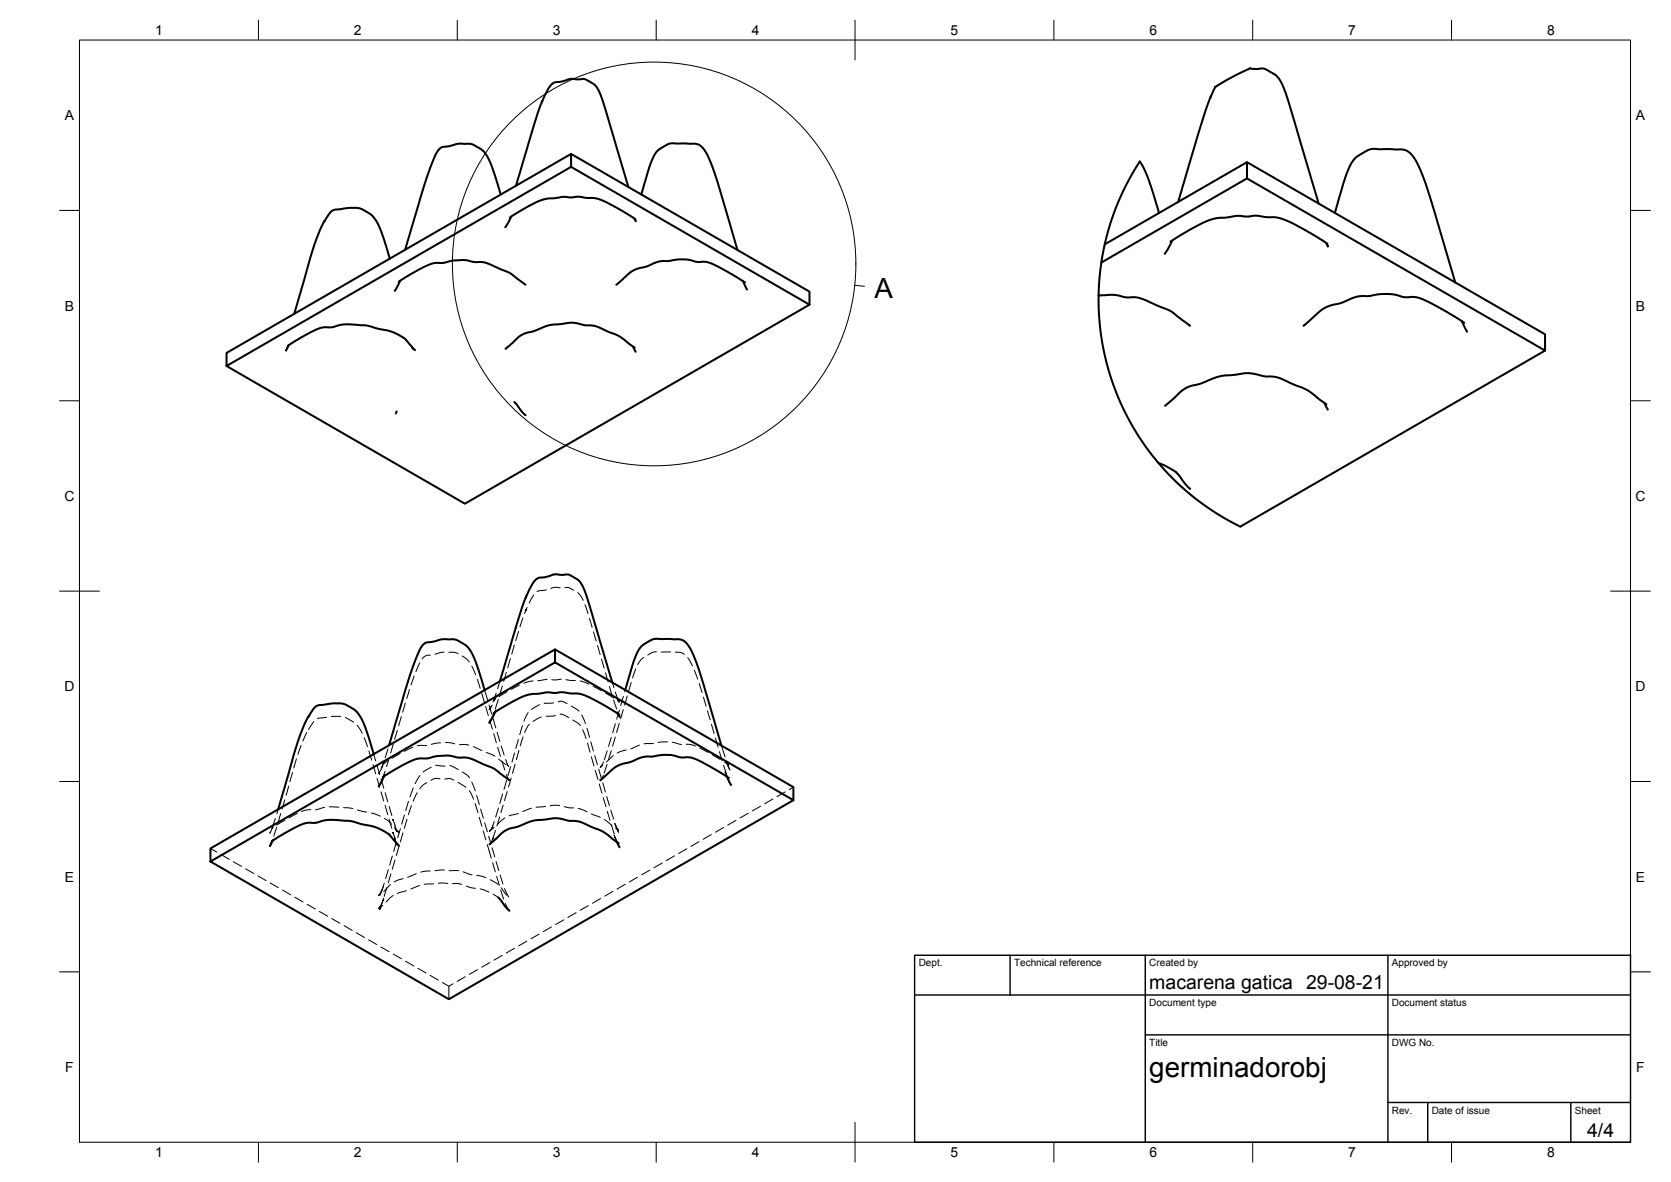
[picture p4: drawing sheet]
<svg xmlns="http://www.w3.org/2000/svg" width="420mm" height="297mm" viewBox="0 0 420 297" stroke-linecap="round" stroke-linejoin="round" font-family="sans-serif">
<!-- layer: Visible -->
<g fill="none" stroke="#000" stroke-width=".51">
<path d="M136.2 25.7l1.8-3.7 .7-.8 .9-.5 1.3-.1 2.5-.8h3.4l.8 .3 1.9 1.2 1.1 1.6 1 2.6 6.4 21.5M136.4 25.4l-2.4 6.8-4.3 14.5M143.6 38.7l59.9 34.6v3.3M304.3 24.6l1.3-2.8 4.6-2.6 4.1-2 3.7 .1 2.9 1.7 1.3 1.8 1.4 3.5 8 26.9M304.5 24.2l-2.6 7.3-5.7 19.2M81.5 55.7l1.5-2.3 1-.7 3.6-.5h1.9l1.1 .2 1.2 .6 2.1 1.5 1.1 1.7 1.6 4.3 1.4 4.5M81.6 55.5l-1.1 2.3-1.6 4.1-4.9 17M125.9 48.9l-2.6-8-.9-1.7-1.1-1.5-2.2-1.3-1.1-.3h-2.9l-2 .6-1.5 .2a4.1 4.1 0 0 0-2.6 3.2l-2.4 6.6-4.7 16.1M128.2 54.7l5-3 3.2-1.5 5.3-.7 2 .1 1.9-.2 1.6 .3h2l2.2 .7 5 2.5 3.4 2.2M128.5 54.4l-1.5 2.7M143.6 41.9l59.9 34.7-86.6 50-59.9-34.6 86.6-50.1v-3.2l-86.6 50v3.3M159.5 54.9l.4 .7"/>
<path d="M161.2 48.9l2.3-7.6 .9-2 1-1.5 2.3-1.5 1.1-.3 5.7 .1 1.4 .4 .9 .7 .7 1.1 1.6 3.6 1.8 5.3 4.5 15.7M313.5 44.8l75 43.3-76.6 44.2-6-3.3-3.6-2.4-3.1-2.4-5.5-5.1-3-3.4-2.2-2.9a68.4 68.4 0 0 1-6.7-11.5l-2.7-7.2-1.8-7-.9-7.1-.2-3.8 .1-3.9a63.8 63.8 0 0 1 2.2-13.7l1.3-4.2 1.9-4.9 2.5-4.9 2.4-4 1.1 1.9 1.1 2.7 2.6 8.3M313.5 40.8l75 43.2v4.1M335.6 53.5l3.1-10.1 1.2-2.6 1.2-1.4 2.9-1.7 1.2-.3 7.2 .1 1.6 .5 1 1 1.2 1.7 2 4.6 1.7 5.4 6 20.3M100.3 70.8l4.6-2.8 3.4-1.7 1.2-.2h2l2.7-.6 2.5-.2 2.5 .6h2.5l1.3 .4 5.2 2.3 3.9 3M100.6 70.6l-1.3 2.5M186.8 70.7l1 2.1M187.3 71l-4.8-2.9-4.1-2.1-1-.2h-2.2l-2.4-.6h-2l-2.7 .4-2.3 .1-3.1 1.2-3 .8-1.5 1-3.2 2.9M276.2 74.3l4.1-.2 2.6 .6h2.8l1.6 .4 7 3.1 4.9 3.6M277.8 61.4l35.7-20.6v4l-36.6 21.2M294.3 60.8l5.9-3.6 4.4-2.1 1.3-.3 5.2-.6 2.7 .2 2.1-.2 2.8 .4 2.4 .1 2.3 .7 6 3.1 4.4 2.8M294.7 60.5l-1 2.1-.8 1.2"/>
<path d="M333.5 61.1l.4 .8M333.9 61.9h.1M72.4 86.9l4.1-2.5 3.8-1.9 1.2-.3 1.9 .1 2.2-.7 2.1-.1 4.7 .3 6.5 1.7 2.9 1.6 2.5 2.9M72.6 86.8l-.7 1.3M103.6 87.2l.2 .4M159.2 87.1l.6 1.3M159.6 87.4l-4.2-3.1-4.9-2.1-1.2-.3-2.3-.2-2-.5-1.7-.1-5.1 .6-3.9 1.5-2.4 .6-1.6 .9-3.2 3M367.6 80.7l1.3 2.6M368.2 81.2l-2.7-1.8-4.6-2.6-3.1-1.6-1.9-.5h-2.3l-4-.8h-2.6l-2.8 .5-3.1 .2-4 1.6-1.8 .4a8 8 0 0 0-4.3 2.4l-3.2 2.9M99.7 103.4l-.2 .5M129.3 101l2.8 3.4M291.3 116.3l2 .9 2.4 1.5"/>
<path d="M295.7 118.7l2.2 2.8 1.4 1.4M333 101.3l.8 1.6M333.5 101.6l-2.9-2.2a22.1 22.1 0 0 0-6.4-3.3l-3.1-1.3-3.2-.2-3.8-.8-7.1 .7-5 1.9-2.8 .7-.9 .4-1.4 .9-3.9 3.6M132.2 150.2l1.8-3.6 .7-.9 .8-.5 1.3-.1 2.6-.8 3.3 .1 .8 .2 2 1.2 1.1 1.7 1 2.5 6.4 21.5M132.3 149.9l-2.3 6.9-4.3 14.4M121.9 173.4l-2.6-8-.9-1.7-1.1-1.4-2.2-1.4-1.2-.3-2.9 .1-2 .5-1.4 .2a4.1 4.1 0 0 0-2.7 3.2l-2.3 6.7-4.8 16M124.1 179.2l5-3 3.3-1.5 5.3-.7 2 .1 1.8-.1 1.7 .2 2 .1 2.2 .6 4.9 2.6 3.4 2.1M124.5 179l-1.5 2.6M139.6 166.5l59.9 34.6-86.6 50-60-34.6 86.7-50v-3.3l-86.7 50v3.3M139.6 163.2l59.9 34.6v3.3M155.5 179.4l.3 .7M157.2 173.4l2.2-7.5 .9-2.1 1.1-1.5 2.3-1.4 1-.4 5.8 .1 1.4 .4 .8 .8 .7 1 1.7 3.6 1.7 5.4 4.6 15.6"/>
<path d="M77.5 180.2l1.5-2.3 1-.6 3.6-.5 1.9-.1 1.1 .2 1.2 .6 2 1.5 1.2 1.8 1.6 4.2 1.4 4.5M77.6 180.1l-1.2 2.2-1.5 4.1-5 17M96.2 195.4l4.6-2.9 3.5-1.6 1.2-.3h2l2.6-.6 2.6-.1 2.5 .5h2.5l1.3 .5 5.1 2.2 4 3M96.5 195.1l-1.3 2.5M182.8 195.2l1 2.1M183.2 195.5l-4.7-2.9-4.1-2-1.1-.3h-2.2l-2.4-.6h-1.9l-2.8 .4-2.2 .1-3.1 1.2-3 .9-1.6 .9-3.2 2.9M68.4 211.4l4-2.5 3.8-1.9 1.2-.2h2l2.1-.6 2.2-.2 4.6 .4 6.5 1.6 3 1.7 2.5 2.8M68.5 211.3l-.6 1.3M99.6 211.8l.1 .4M155.1 211.6l.7 1.3M155.5 211.9l-4.2-3.1-4.8-2.1-1.3-.3-2.2-.1-2-.6-1.7-.1-5.2 .6-3.8 1.5-2.4 .6-1.6 1-3.2 2.9M95.7 227.9l-.2 .5"/>
<path d="M125.3 225.5l2.8 3.4"/>
</g>
<!-- layer: Oculto -->
<g fill="none" stroke="#000" stroke-width=".25">
<path d="M130.4 158.7l-.7 2.3M131.5 155.3l-.8 2.3M132.3 149.9l-.1 .3M132.5 152.6l-.6 1.6M134.2 149.5l-1.1 2.1M137.4 148.2l-1.6 .2-.7 .3M140.8 147.7l-1.1-.1-1.2 .3M142 147.7h1.2l1.1 .6M145.3 148.9l.5 .6 .8 1.4M147.1 152l.7 2.2M148.2 155.3l.7 2.3M149.2 158.8l.7 2.3"/>
<path d="M101.9 176.7l-.7 2.3M103 173.3l-.7 2.2M104.2 169.9l-.8 2.2M105.5 166.6l-.9 2.2M108.2 164.6l-1.2 .2-.9 .8M111.7 163.9l-2.3 .5M112.9 163.9h1.4l.9 .4M116.2 164.9l1 .5 .8 1M118.6 167.4l1 2.2M120 170.7l.7 2.3M121.1 174.1l.7 2.3M121.9 173.4l.7 2.6"/>
<path d="M122.1 177.5l.7 2.3M123 177.2l.7 2.3M123.8 177.2l-.8 1.2 .5-.8M124.4 175.7l-.3 .3 .6-.8-.4 .9M124.5 179l.2-.6-1.7 3.2M124.8 174.2l-.8 2.3M125.3 175.8l-.8 2.3M125.7 171.2l-.6 1.9M126.3 172.4l-.7 2.3M127.3 169l-.7 2.2M127.5 173.8l-2.1 1.3M128.3 165.5l-.6 2.3"/>
<path d="M129.3 162.1l-.6 2.3M130.6 172.2l-2.1 1.1M132.8 179.1l-1.1 2.1M134 171.1l-2.3 .6M135.7 177.1l-2.1 1.2M137.6 170.7l-2.4 .4M139.2 176.6l-2.4 .2M139.7 179.8l-2.4 .2M140.4 176.4l.9-.2 1.3 .6M140.8 179.5l.8 .1 1.4 .7M141.1 170.7l-2.4 .1M142.3 170.8l2.4 .2"/>
<path d="M143.6 177.4l2 1.3M145.9 171.1l2.2 .8M146.3 179.7l.9 2.2M149.2 172.5l2.1 1.1M150.2 162.2l.7 2.3M151.2 165.6l.7 2.3M152.3 169.1l.6 2.3M152.3 174.2l2 1.2M153.2 172.5l.7 2.3M154 171.5l.3 1.3M154.3 175.9l.7 2.3M154.7 173.9l.8 2.3"/>
<path d="M155.3 176.1l.4 .3-.5-.8 .4 .9M155.5 179.3l.3 .8M155.5 179.4l-.3-.5 .4 .6M155.7 178.4l-.6 2.3M156.7 178.4l-.7 2.2M156.7 175l-.6 2.3M157.2 173.4l-.1 .5M157.7 174.9l-.7 2.3M158.7 171.5l-.7 2.3M159.9 168.1l-.9 2.3M161.8 165.2l-.7 .6-.8 1.2M165.1 163.8l-1.2 .2-1 .6"/>
<path d="M166.2 163.9h2.4M169.8 163.9h1.2l1.1 .5M172.9 165.3l1.2 2M174.6 168.4l.8 2.3M175.8 171.8l.7 2.2M176.9 175.2l.6 2.3M177.9 178.6l.7 2.3M72.6 197.6l-.7 2.3M73.5 194.1l-.6 2.3M74.5 190.7l-.6 2.3M75.7 187.3l-.8 2.3M77.1 184.1l-.9 2.1"/>
<path d="M77.6 180.1l-.1 .1M78.9 181.3l-1.3 2M82.1 180.3l-2.3 .3M85.7 180l-2.4 .1M86.8 180.3l2.1 1.2M89.8 182.3l1.3 2M91.6 185.4l.8 2.2M92.8 188.7l.7 2.3M93.8 192.2l.6 2.2M94 189.5l.5 1.7M94.8 195.6l.7 2.3M94.8 192.4l.7 2.3"/>
<path d="M95.8 199l.7 2.3M95.8 195.8l.7 2.3M96.3 192.4l-1.1 2 .1-.2M96.5 191.6l-.7 1.6M96.5 195.1l.2-.5-.5 .8M96.8 193.8l-1.6 3.8M96.8 199.2l.7 2.3M97.5 191.2l-1.3 .9 .5-.7M97.6 188.2l-.8 2.2M97.9 190.4l-.7 2.3M98.9 187l-.7 2.2M99.9 183.5l-.7 2.3"/>
<path d="M100.6 189.4l-2.1 1.2M100.9 180.1l-.7 2.3M103.8 187.8l-2.2 1M103.9 198l-.8 2.3M104.9 199.2l-1 2.2M105.6 194.9l-1.2 2M107.3 187.3l-2.4 .1M107.3 196.7l-.8 .5-1 1M108.4 192.8l-2 1.2M109.5 192.3l2.4 .2M110.6 195.7l-1.1-.1-1.1 .5M110.8 186.7l-2.3 .4"/>
<path d="M111.8 195.8l1.3-.1 1 .4M112 186.6l2.3 .3M113.1 192.4l2.1 1M115.1 196.6l2.1 1.3M115.5 187.1l2.4 .1M116.2 194l1.2 .8 .7 .7M118 198.7l1.1 2.1M118.6 196.5l.9 2.3M119 187.6l2.2 1M119.8 199.9l.7 2.3M122.3 189.1l2.1 .9M123.1 181l.7 2.2"/>
<path d="M124 180.6l.7 2.3M124.1 184.4l.7 2.3M125 184l.7 2.3M125.1 187.8l.7 2.3M125.4 190.8l1.9 1.4M126 187.5l.7 2.2M126.2 191.2l.7 2.3M126.4 199.5l-.7 2.4M127.1 190.8l.8 1.9M127.3 194.6l.3 .9 .5 .6M127.4 196.1l-.7 2.3M127.5 198.9l-.6 2.3"/>
<path d="M128.4 192.7l-.7 2.3M128.5 195.5l-.6 2.3M129.4 189.2l-.7 2.3M129.5 192.1l-.6 2.2M130.3 185.8l-.6 2.3M130.5 188.6l-.7 2.3M131.4 182.4l-.7 2.2M131.5 185.2l-.7 2.3M133.1 182l-1.2 2.1M136.1 180.2l-2.1 1.1M144 180.9l1.4 .8 .5 .7M146.5 183.4l.9 2.2"/>
<path d="M147.6 183l.7 2.3M147.7 186.7l.7 2.3M148.6 186.4l.6 2.3M148.7 190.2l.7 2.3M149.5 189.9l.7 2.3M149.7 193.6l.6 2.3M150.5 193.3l.7 2.3M150.7 197l.7 2.3M151.6 196.7l.6 2.3M151.7 194.8l-.8 1.3M151.8 191.5l-.9 1.3 .7-.5M152.7 192.1l-.8 2.2"/>
<path d="M152.7 188.7l-.8 2.3M153.7 188.6l-.7 2.3M153.7 185.3l-.7 2.3M154.2 189.9l-1.7 1.6M154.7 185.2l-.7 2.3M154.7 181.9l-.6 2.3M155.7 181.8l-.7 2.3M157.5 188.5l-2.3 .7M160.8 187.2l-2.2 1M164.3 186.8l-2.4 .1M167.9 186.4l-2.4 .2M169 186.5l2.3 .6"/>
<path d="M172.5 187l1.1 .1 1.3 .4M175.9 188l2.1 1.1M178.9 182l.7 2.3M179.1 189.7l2 1.2M179.9 185.5l.7 2.3M180.9 188.9l.7 2.3M181.4 187.4l.9 2.8M181.9 192.3l.8 2.3M182.5 191.2l1 2.2M182.6 191.4l.6 .9-1.1-.8M182.7 191.3l.9 2.3M182.9 195.1l-.6-1.1 .5 1.2"/>
<path d="M183.1 195.7l.7 1.6M197.4 199l-2 1.2M199.5 197.8l-1 .6M52.9 213.2l1.6 1M55.6 214.7l2 1.2M58.7 216.5l2 1.2M61.7 218.3l2.1 1.2M68.4 211.3l-.5 1.3M68.5 211.3l.2-.3-.3 .4M68.6 208l-.2 .2 .3-.4-.8 1.5 .1-.3M69.2 205.7l-.7 2.2M69.6 207.9l-.8 2.2"/>
<path d="M69.9 203.4l-.3 1.1M70.6 204.4l-.7 2.3M71.6 201l-.7 2.3M71.6 206.1l-2 1.2M74.7 204.4l-2.1 1.1M78.1 203.5l-1.2 .1-1.1 .3M81.6 202.9l-2.3 .6M82.8 202.8h2.4M86.4 203l2.3 .2M89.9 203.5l2.3 .6M93.4 204.3l2.2 .8M96.6 205.7l1.2 .7 .6 .7"/>
<path d="M96.8 202.4l.7 2.3M97.6 218.5l-.6 2.3M97.8 209.7h.1M97.8 205.9l.7 2.2M97.9 202.7l.6 2.2M98.3 219.6l-.7 2.3M98.7 215.1l-.7 2.3M98.8 209.3l.6 1.5M98.8 206.1l.1 .2-.1-.4 .6 1.7M99.2 208.1l1.1 1.2-.4-.7M99.3 207.5l.4 1.4-.3-1M99.3 216.2l-.7 2.2"/>
<path d="M99.6 211.8l-.5-1.4 .6 1.8M99.7 211.7l-.7 2.3M99.9 211.9l.4 .6M100.3 212.7l-.7 2.3M100.7 208.2l-.7 2.3M101.3 209.3l-.7 2.3M101.7 204.8l-.7 2.3M102.3 205.9l-.6 2.3M102.7 201.4l-.7 2.3M103.4 202.5l-.7 2.2M104.7 219.6l-2.2 .9M108.2 218.9l-2.4 .3"/>
<path d="M111.7 218.7l-2.3 .1M112.9 218.8h2.4M116.4 219.1l2.3 .8M119.5 202l.7 2.2M119.9 220l2.3 .6M120.5 205.4l.7 2.3M120.9 203.3l.6 2.3M121.5 208.8l.7 2.3M121.9 206.8l.6 2.2M122.5 212.2l1 3.5M122.9 210.2l.5 1.7M123.7 213l.7 2.3"/>
<path d="M123.9 216.8l.6 2.3M124 210.7l-.9 1.5M124.3 207.9l-1.2 1 .4-.7M124.3 206.5l-.6 1.6 .3-.6M124.6 208.7l-.8 2.3M124.7 216.5l.7 2.3M125.3 203.1l-.7 2.2M125.6 205.3l-.7 2.2M125.8 219.9l.6 2.3M126 204.1h.1M126.5 202.3l-.5 1.8M126.9 205.5l-1.7 1.6"/>
<path d="M130.3 204.4l-2.3 .6M133.6 203.1l-2.2 .9M137.2 202.7l-2.4 .1M140.7 202.4l-2.4 .1M141.9 202.7l1.3 .3h1M145.4 203.1l2.2 .9M148.7 204.5l2.2 .9M151.7 200.5l.7 2.2M152 205.9l1.8 1.5M152.5 200.2l.7 2.2M152.7 203.9l.7 2.3M153.6 203.6l.7 2.3"/>
<path d="M153.7 207.3l.8 2.3M154.5 206.9l.9 2.1M154.7 207l.9 2.2M154.7 207.4l.8 1.3-.7-.6M154.8 210.7l-.4-.8 .7 1.7M154.8 210.7l1 2.2M155.4 211.7l.1 .2M163.4 218.7l-2.1 1.1M166.5 216.9l-2.1 1.2M169.6 215.1l-2.1 1.2M172.7 213.3l-2.1 1.2M175.8 211.5l-2.1 1.2"/>
<path d="M178.9 209.7l-2.1 1.2M182 207.9l-2.1 1.2M185.1 206.1l-2.1 1.3M188.2 204.4l-2.1 1.2M191.2 202.6l-2 1.2M194.3 200.8l-2 1.2M64.9 220.1l2 1.2M67.9 221.9l2.1 1.2M71 223.7l2.1 1.2M74.1 225.5l2.1 1.2M77.2 227.3l2.1 1.1M80.3 229.1l2.1 1.1"/>
<path d="M83.4 230.8l2.1 1.2M86.5 232.6l2.1 1.2M89.6 234.4l2.1 1.2M92.7 236.2l2 1.2M95.8 227.4l-.6 .9 1-.8M95.8 238l2.1 1.2M96.1 223.4l-.9 1.6 .4-.2M96.2 226.4l-.7 2M96.3 226.4l.2-.6-.6 1.7M96.4 222.8l-.9 2.2M96.6 221.9l-.8 2.3M97.3 223l-.7 2.3"/>
<path d="M98.1 222.3l-1.6 1.7M98.8 225.1l-1.7 1.6M98.9 239.8l2 1.1M101.3 220.8l-2.2 .8M102.2 223.8l-2.3 .7M105.5 222.5l-2.2 .9M109 222.1l-2.3 .1M110.2 222h2.4M113.8 222.1l1.1-.1 1.2 .3M117.2 222.7l2.3 .5M120.7 223.4l2.3 .8M123.3 221.1l2 1.2"/>
<path d="M124 224.7l1.3 .8M124.9 220.2l.7 2.3M125.9 223.7l.7 2.2M126 223.1l1.4 1.9M126.9 223.3l1 2.1M127 227l1.1 1.9M129.4 238.3l-2.1 1.2M132.5 236.5l-2.1 1.2M135.6 234.7l-2.1 1.2M138.6 232.9l-2 1.2M141.8 231.2l-2.1 1.2M144.8 229.4l-2 1.2"/>
<path d="M147.9 227.6l-2 1.2M151 225.8l-2 1.2M154.1 224l-2 1.2M157.2 222.2l-2 1.2M160.3 220.4l-2.1 1.2M102 241.5l2 1.2M105.1 243.3l2 1.2M108.2 245.1l2 1.2M111.3 246.9l1.6 .9 1-.6M112.9 247.8v3.3M117 245.5l-2.1 1.1M120.1 243.7l-2.1 1.2"/>
<path d="M123.2 241.9l-2.1 1.2M126.3 240.1l-2.1 1.2"/>
</g>
<!-- layer: Border -->
<g fill="none" stroke="#000" stroke-width=".25">
<path d="M20 10.1h390v276.9h-390zM65 5.1v5M115 5.1v5M165 5.1v5M215 5.1v10M265 5.1v5M315 5.1v5M365 5.1v5M15 52.9h5M410 52.9h5M15 100.7h5M410 100.7h5"/>
<path d="M15 148.6h10M405 148.6h10M15 196.4h5M410 196.4h5M15 244.2h5M410 244.2h5M65 287v5M115 287v5M165 287v5M215 282.1v9.9M265 287v5M315 287v5"/>
<path d="M365 287v5"/>
</g>
<!-- layer: TitleBlock -->
<path d="M230 240.1h180v46.9h-180zM230 250h180M254 240.1v9.9M288 240.1v46.9M349 240.1v46.9M288 260.1h122M349 277.1h61M359 277.1v9.9M395 277.1v9.9" fill="none" stroke="#000" stroke-width=".36"/>
<!-- layer: Anotaciones -->
<g fill="none" stroke="#000" stroke-width=".25">
<path d="M214.9 71.7l2.5 .3"/>
<circle cx="164.5" cy="66.3" r="50.7"/>
</g>
<g font-size="7">
<text x="219.9" y="75">A</text>
<text x="289" y="270.6">germinadorobj</text>
</g>
<g font-size="4.9">
<text x="289" y="248.5">macarena gatica 29-08-21</text>
<text x="399.1" y="285.7">4/4</text>
</g>
<g font-size="3.5">
<text x="39" y="8.8">1</text>
<text x="89" y="8.8">2</text>
<text x="139" y="8.8">3</text>
<text x="189" y="8.8">4</text>
<text x="239" y="8.8">5</text>
<text x="289" y="8.8">6</text>
<text x="339" y="8.8">7</text>
<text x="389" y="8.8">8</text>
<text x="16.3" y="30.2">A</text>
<text x="411.3" y="30.2">A</text>
<text x="16.3" y="78">B</text>
<text x="411.3" y="78">B</text>
<text x="16.2" y="125.9">C</text>
<text x="411.2" y="125.9">C</text>
<text x="16.2" y="173.7">D</text>
<text x="411.2" y="173.7">D</text>
<text x="16.3" y="221.6">E</text>
<text x="411.3" y="221.6">E</text>
<text x="16.4" y="269.4">F</text>
<text x="411.4" y="269.4">F</text>
<text x="39" y="290.8">1</text>
<text x="89" y="290.8">2</text>
<text x="139" y="290.8">3</text>
<text x="189" y="290.8">4</text>
<text x="239" y="290.8">5</text>
<text x="289" y="290.8">6</text>
<text x="339" y="290.8">7</text>
<text x="389" y="290.8">8</text>
</g>
<g font-size="2.5">
<text x="231" y="242.9">Dept.</text>
<text x="255" y="242.9">Technical reference</text>
<text x="289" y="242.9">Created by</text>
<text x="350" y="242.9">Approved by</text>
<text x="289" y="252.8">Document type</text>
<text x="350" y="252.8">Document status</text>
<text x="289" y="262.9">Title</text>
<text x="350" y="262.9">DWG No.</text>
<text x="350" y="279.9">Rev.</text>
<text x="360" y="279.9">Date of issue</text>
<text x="396" y="279.9">Sheet</text>
</g>
</svg>
